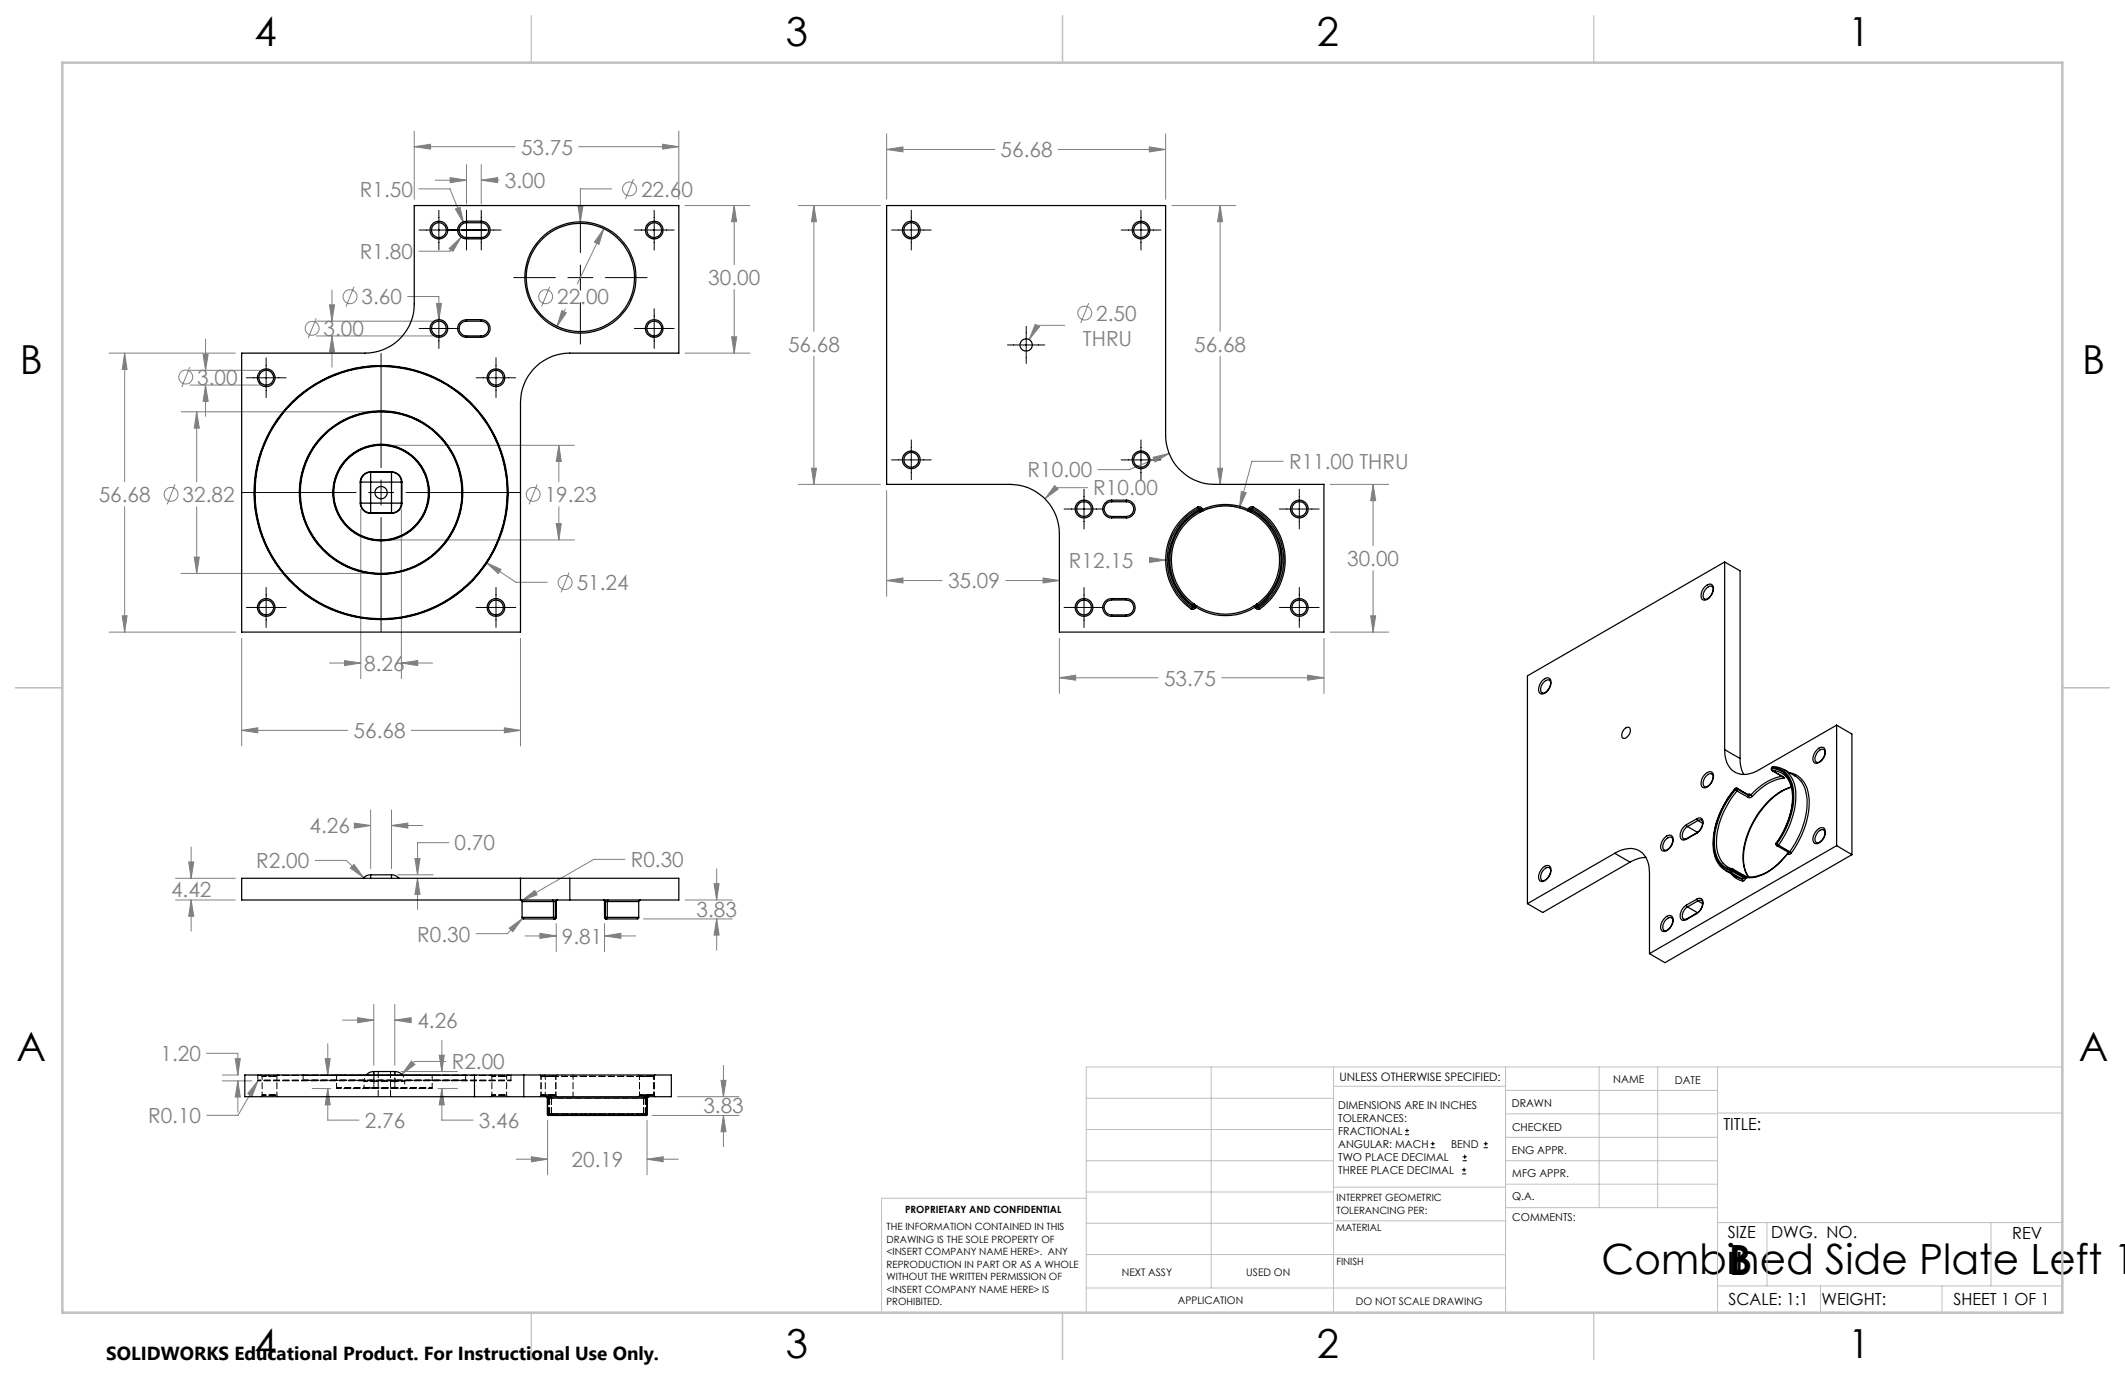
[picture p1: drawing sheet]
<svg xmlns="http://www.w3.org/2000/svg" width="432mm" height="279mm" viewBox="0 0 432 279" stroke-linecap="round" stroke-linejoin="round" font-family="sans-serif">
<g fill="none" stroke="#808080" stroke-width=".2">
<path d="M84.2 29.8l3.3-.5v1zM84.2 26.6v13.9M84.2 29.8h20.5M85.1 38.4h6.3l2.8 7M88.4 36.6h6.4M91.5 36.1l3.3 .5-3.3 .5zM94.8 33.4v8.1M97.8 36.6l3.3-.5v1zM97.8 33.4v8.1M97.8 36.6h3.6M117.6 29.8h20.3M124.3 38.4h-6.4v6.7"/>
<path d="M128.7 36.4l-1.6 4M134.6 29.3l3.3 .5-3.3 .5zM137.9 26.6v13.9M180.2 30.4l3.3-.6v1.1zM180.2 27.2v13.3M180.2 30.4h21.9M215 30.4h21.9M233.5 29.8l3.4 .6-3.4 .5zM236.9 27.2v13.3M67.5 58.9v6.4M71.9 58.3l-1.6 4M91.3 50.5l2.4-2.3-1.7 2.9z"/>
<path d="M92.5 42.5l1-.4 .7 3.3zM93.7 48.2l-2.3 2.8h-6.3M111.7 58.3l-1.6 4M117.4 41.8h1.1l-.6 3.3zM122.7 46.5l-1 3.2-.9-.5zM122.7 46.5l-5.4 11.2M139.2 41.8h13.2M149.2 41.8l.5 3.2h-1zM149.2 41.8v12M149.2 58.8v13M162.2 41.8h16.7M165.4 41.8l.5 3.2h-1z"/>
<path d="M165.4 41.8v25.5M238.1 41.8h13M247.9 41.8l.5 3.2h-1zM247.9 41.8v25.5M22.2 71.8h25.6M25.3 71.8l.5 3.3h-1zM25.3 71.8v26.1M38.6 74.6l-1.7 4M38.6 75.2h14.2M38.6 78.2h14.2M41.3 72h1l-.5 3.2zM41.8 78.2l.5 3.4h-1z"/>
<path d="M41.8 68.9v6.3M41.8 78.2v6.4M64.2 64.7l-1.6 4M64.3 65.3h23.6M64.3 68.3h23.6M67 61.9h1l-.5 3.4zM67.5 68.3l.5 3.2h-1zM67.5 68.3v6.3M82.8 60.3h6.4v4.6M88.7 61.7h1l-.5 3.2zM114.2 63.1l.9 .5-1.9 2.7zM114.9 62.8l-1.7 3.5"/>
<path d="M139.2 71.8h13.2M148.7 68.4h1l-.5 3.4zM165.4 72.4v26M210.4 65.9l.8 .5-2.1 2.6zM216.4 66.1h-5.6l-1.7 2.9M221.2 61.6l-1.6 4.1M247.9 72.4v26M35.6 98.4l-1.6 4.1M36.8 83.7h39.4M40 83.7l.5 3.3h-1zM40 83.7v14.2M78.7 90.5h38"/>
<path d="M109.1 98.4l-1.6 4.1M113.6 90.5l.5 3.3h-1.1zM113.6 90.5v7.4M162.2 98.4h16.7M164.9 95.1h1l-.5 3.3zM180.2 99.7v21.4M214.3 98.7l.7 .7-2.7 2zM221 99.1h-6.4l-2.3 2.3M234.3 92.9l3.3-.8-2.9 1.8zM237.6 92.1l-8.2 3.3h-6.3M247.4 95.1h1l-.5 3.3zM252.2 99.9l1 .2-1.4 3.1z"/>
<path d="M260.7 93.7h-6.3l-2.6 9.5M270.3 98.4h11.9M279 98.4l.5 3.3h-1zM279 98.4v12.5M25.3 102.9v25.5M36.8 116.5h39.4M39.5 113.2h1l-.5 3.3zM40 103v13.5M73.3 103.5v34.4M78.7 109.7h38M81.6 103.5v34.4M98.8 114.3l3 1.4-.6 .9z"/>
<path d="M98.8 114.3l6 4h6.4M113 106.4h1.1l-.5 3.3zM113.6 103v6.7M115.6 116.3l-1.6 4.1M180.2 118l3.3-.6v1.1zM180.2 118h11.3M204.4 118h10.9M211.9 117.4l3.4 .6-3.4 .5zM233.6 113.3l3.3 .5-3.3 .5zM236.9 113.8h.9M245.1 103.5a11.1 11.1 0 0 1 9.6 .9M279 116v12.4"/>
<path d="M22.2 128.4h25.6M24.8 125.1h1l-.5 3.3zM49.1 129.7v21.9M67 134.7h6.3M70 134.2l3.3 .5-3.3 .6zM81.6 134.7l3.3-.5v1.1zM81.6 134.7h6.3M105.8 129.7v21.9M215.3 137.7l3.3-.5v1zM215.3 129.7v11.2M215.3 137.7h20M248.2 137.7h20.8"/>
<path d="M265.7 137.2l3.3 .5-3.3 .5zM269 129.7v11.2M270.3 128.4h11.9M278.5 125.1h1l-.5 3.3zM49.1 148.4l3.3-.5v1zM49.1 148.4h21.6M83.6 148.4h22.2M102.5 147.9l3.3 .5-3.3 .5zM35.7 178.5h12.1M38.3 175.2h1.1l-.6 3.3zM38.8 172.1v6.4M64 174.8h6.4l3.5 3.6"/>
<path d="M71.9 175.6l2 2.8-2.7-2zM72 167.3l3.3 .4-3.3 .6zM72.2 167.7h3.1M75.3 164.6v11.9M79.6 167.7l3.3-.4v1zM79.6 164.6v11.9M79.6 167.7h6.3M80.8 177.8h7.2M84.3 174.4h1l-.5 3.4zM84.8 178.5l.5 3.3h-1zM84.8 178.5v6.3M91.2 171.2h-6.4v6.6"/>
<path d="M127 174.6h-6.4l-14.6 8.4M145.1 179.6h1l-.5 3.3zM145.6 176.5v6.4M35.7 182.9h12.1M38.8 182.9l.6 3.3h-1.1zM38.8 182.9v6.3M103.5 188.6l2.7-2-2 2.7zM106 183l2.7-2.1 .4 .9zM106.2 186.6l-3.1 3.1h-6.4M106.7 190.2h6.3M109.7 189.7l3.3 .5-3.3 .5zM113 187.7v5.7"/>
<path d="M122.8 190.2l3.4-.5v1zM122.8 187.7v5.7M122.8 190.2h6.4M130.8 186.7h18M139.2 182.9h9.6M145.6 186.7l.5 3.3h-1zM145.6 186.7v6.4M42 214h6.3v4.4M45.2 219.6h6M45.2 218.4h3.3M47.8 215.1h1l-.5 3.3zM48.3 219.6l.5 3.3h-1z"/>
<path d="M48.3 219.6v6.4M52.4 219.6l-1.2 3.1-.9-.5zM52.4 219.6l-4 7h-6.4M66.1 215.1h1l-.5 3.3zM66.6 212.1v6.3M69.6 207.3h6.4M72.7 206.8l3.3 .5-3.3 .5zM76 204.1v12.4M80.2 207.3l3.3-.5v1zM80.2 204.1v12.4M80.2 207.3h3.4M81.5 217.7h11.5"/>
<path d="M83.6 215.6l.7 .7-2.7 2zM89.3 214.4h1l-.5 3.3zM89.8 211.4v6.3M90.6 215.7h-6.4l-2.6 2.6M146.5 219.5h1l-.5 3.3zM147 216.5v6.3M63.4 221.2h3.8M66.6 221.2l.5 3.3h-1zM66.6 221.2v6.4h6.4M89 221.2h4M89.8 221.2l.5 3.3h-1zM89.8 221.2v6.4h6.3"/>
<path d="M104.9 235.5h6.4M108 235.1l3.3 .4-3.3 .6zM111.3 227.6v11.1M131.5 235.5l3.3-.4v1zM131.5 227.6v11.1M131.5 235.5h6.3M132.5 226.7h17.7M137.7 222.8h12.5M147 226.7l.5 3.3h-1zM147 226.7v6.3"/>
<circle cx="127.9" cy="38.4" r="1.41"/>
<circle cx="37.7" cy="76.6" r="1.42"/>
<circle cx="63.4" cy="66.7" r="1.41"/>
<circle cx="71.1" cy="60.3" r="1.42"/>
<circle cx="110.9" cy="60.3" r="1.42"/>
<circle cx="220.4" cy="63.6" r="1.41"/>
<circle cx="34.7" cy="100.5" r="1.41"/>
<circle cx="108.3" cy="100.5" r="1.42"/>
<circle cx="114.8" cy="118.4" r="1.41"/>
</g>
<g fill="none" stroke="#000" stroke-width=".2">
<path d="M85.2 46.7h16.6M89.2 42.7v8.1M94.8 42.7v8.1M97.8 42.7v8.1M104.4 56.4h8.5M115.4 56.4h5.1M117.9 42.9v8.4M117.9 53.9v5M123 56.4h8.5M128.9 46.7h8.1M132.9 42.7v8.1M181.2 46.7h8"/>
<path d="M185.2 42.7v8.1M227.8 46.7h8.1M231.8 42.7v8.1M50.1 76.8h8M54.1 72.7v8.1M77.4 71.8v23.2M85.2 66.7h8M89.2 62.7v8.1M96.7 76.8h8.1M100.8 72.7v8.1M117.9 61.5v8.4M128.9 66.7h8.1"/>
<path d="M132.9 62.7v8.1M204.7 70.1h7.6M208.5 66.3v7.6M77.4 97.5v5.1M181.2 93.5h8M185.2 89.4v8.1M220.3 99.4v8.1M227.8 93.5h8.1M231.8 89.4v8.1M264 99.4v8.1M49.2 100.1h23.2M54.1 119.4v8.1"/>
<path d="M74.9 100.1h5.1M77.4 105.2v23.1M82.5 100.1h23.2M100.8 119.4v8.1M216.2 103.4h8.1M220.3 119.4v8.1M260 103.4h8M264 119.4v8.1M50.1 123.4h8M96.7 123.4h8.1M216.2 123.4h8.1M260 123.4h8"/>
<path d="M285.5 230.6h.8M285.5 229.7h.8M285.9 229.3v.9M290.7 233.2h.8M290.7 232.4h.8M291.1 232v.8M297.1 238.5h.8M297.1 237.7h.8M297.2 235.9h.9M297.2 235.1h.9M297.5 237.3v.8M297.6 234.6v.9"/>
<path d="M301.5 233.2h.8M301.5 232.4h.8M301.9 232v.8"/>
</g>
<g fill="none" stroke="#c0c0c0" stroke-width=".2">
<path d="M246.1 216.8v44.9M271 216.8v49.9M305.9 216.8v49.9M324.9 216.8v28.6M336.8 216.8v28.6M349 216.8v49.9M419.1 216.8h-198.4v49.9M220.7 235.9h50.3M220.7 229.5h50.3M220.7 223.2h50.3M271 220.7h34.9M305.9 231.1h43.1"/>
<path d="M305.9 226.3h43.1M305.9 221.6h43.1M305.9 235.9h43.1M349 226.2h70.1M220.7 248.6h50.3M220.7 242.2h50.3M220.7 254.9h50.3M220.7 243.5h-41.6v23.2M271 255h34.9M271 248.1h35M271 241.2h35M305.9 240.6h43.1"/>
<path d="M306 245.4h43M349 248.4h70.1M359.1 248.4v12.9M404.6 248.4v12.9M220.7 261.7h85.2M349 261.3h70.1M369.9 261.3v5.4M394.6 261.3v5.4"/>
</g>
<path d="M108 3.2v9.5M215.9 3.2v9.5M323.8 3.2v9.5M3.1 139.7h9.6M419.1 139.7h9.5M108 266.7v9.6M215.9 266.7v9.6M323.8 266.7v9.6" fill="none" stroke="#c0c0c0" stroke-width=".25"/>
<path d="M12.7 12.7h406.4v254h-406.4z" fill="none" stroke="#c0c0c0" stroke-width=".5"/>
<path d="M49.1 148.4l3.3-.5v1zM102.5 147.9l3.3 .5-3.3 .5zM24.8 125.1h1l-.5 3.3zM25.3 71.8l.5 3.3h-1zM122.7 46.5l-1.9 2.7 .9 .5zM114.2 63.1l-1 3.2 1.9-2.7zM92.5 42.5l1.7 2.9-.7-3.3zM91.5 36.1l3.3 .5-3.3 .5zM97.8 36.6l3.3-.5v1zM98.8 114.3l2.4 2.3 .6-.9zM40 83.7l.5 3.3h-1zM39.5 113.2h1l-.5 3.3zM113.6 90.5l.5 3.3h-1.1zM113 106.4h1.1l-.5 3.3zM41.3 72h1l-.5 3.2zM41.8 78.2l.5 3.4h-1zM70 134.2l3.3 .5-3.3 .6zM81.6 134.7l3.3-.5v1.1zM149.2 41.8l.5 3.2h-1zM148.7 68.4h1l-.5 3.4zM84.2 29.8l3.3-.5v1zM134.6 29.3l3.3 .5-3.3 .5zM117.4 41.8l.5 3.3 .6-3.3zM88.7 61.7l.5 3.2 .5-3.2zM67 61.9h1l-.5 3.4zM67.5 68.3l.5 3.2h-1zM91.3 50.5l.7 .6 1.7-2.9zM210.4 65.9l-1.3 3.1 2.1-2.6zM252.2 99.9l-.4 3.3 1.4-3.1zM233.6 113.3v1l3.3-.5zM180.2 30.4l3.3-.6v1.1zM233.5 29.8l3.4 .6-3.4 .5zM164.9 95.1h1l-.5 3.3zM165.4 41.8l.5 3.2h-1zM211.9 117.4l3.4 .6-3.4 .5zM180.2 118l3.3-.6v1.1zM215.3 137.7l3.3-.5v1zM265.7 137.2l3.3 .5-3.3 .5zM279 98.4l.5 3.3h-1zM278.5 125.1h1l-.5 3.3zM247.4 95.1h1l-.5 3.3zM247.9 41.8l.5 3.2h-1zM214.3 98.7l-2 2.7 2.7-2zM234.3 92.9l.4 1 2.9-1.8zM38.3 175.2h1.1l-.6 3.3zM38.8 182.9l.6 3.3h-1.1zM84.3 174.4h1l-.5 3.4zM84.8 178.5l.5 3.3h-1zM72 167.3l3.3 .4-3.3 .6zM79.6 167.7l3.3-.4v1zM71.9 175.6l-.7 .8 2.7 2zM106 183l3.1-1.2-.4-.9zM109.7 189.7l3.3 .5-3.3 .5zM122.8 190.2l3.4-.5v1zM145.6 186.7l.5 3.3h-1zM145.1 179.6h1l-.5 3.3zM103.5 188.6l.7 .7 2-2.7zM108 235.1l3.3 .4-3.3 .6zM131.5 235.5l3.3-.4v1zM72.7 206.8l3.3 .5-3.3 .5zM80.2 207.3l3.3-.5v1zM83.6 215.6l-2 2.7 2.7-2zM147 226.7l.5 3.3h-1zM146.5 219.5h1l-.5 3.3zM66.6 221.2l.5 3.3h-1zM66.1 215.1h1l-.5 3.3zM48.3 219.6l.5 3.3h-1zM47.8 215.1h1l-.5 3.3zM52.4 219.6l-2.1 2.6 .9 .5zM89.8 221.2l.5 3.3h-1zM89.3 214.4h1l-.5 3.3z" fill="#808080"/>
<g fill="none" stroke="#000" stroke-width=".25">
<path d="M94.8 44.9a1.8 1.8 0 0 0-1.8 1.8 1.8 1.8 0 0 0 1.8 1.8M94.8 44.9v.4M94.8 45.3a1.5 1.5 0 0 0-1.5 1.5 1.5 1.5 0 0 0 1.5 1.5M94.8 48.3v.2M94.8 48.5h3M94.8 44.9h3M94.8 45.3h3M94.8 48.3h3M97.8 44.9a1.8 1.8 0 0 1 1.8 1.8 1.8 1.8 0 0 1-1.8 1.8M97.8 44.9v.4M97.8 48.3v.2M97.8 45.3a1.5 1.5 0 0 1 1.5 1.5 1.5 1.5 0 0 1-1.5 1.5"/>
<path d="M180.2 41.8h56.7v46.6a10 10 0 0 0 10 10h22.1v30h-53.7v-20a10 10 0 0 0-10-10h-25.1zM49.1 71.8h25.1a10 10 0 0 0 10-10v-20h53.7v30h-22.1a10 10 0 0 0-10 10v46.6h-56.7zM94.8 68.3v.2M94.8 64.9a1.8 1.8 0 0 0-1.8 1.8 1.8 1.8 0 0 0 1.8 1.8M94.8 64.9v.4M94.8 65.3a1.5 1.5 0 0 0-1.5 1.5 1.5 1.5 0 0 0 1.5 1.5M94.8 68.3h3M94.8 68.5h3M94.8 64.9h3M94.8 65.3h3M97.8 68.3v.2M97.8 64.9a1.8 1.8 0 0 1 1.8 1.8 1.8 1.8 0 0 1-1.8 1.8"/>
<path d="M97.8 65.3a1.5 1.5 0 0 1 1.5 1.5 1.5 1.5 0 0 1-1.5 1.5M97.8 64.9v.4M73.2 98h.1M73.2 98v4.2M73.3 98h2M73.3 98v4.2M75.3 96v2M75.3 96a2.05 2.05 0 0 0-2 2M75.3 95.8v.2M75.3 95.8a2.17 2.17 0 0 0-2.1 2.2M75.3 96h4.3M75.3 98h4.3"/>
<path d="M75.3 98v4.2M75.3 95.8h4.3M79.6 98h2M79.6 96v2M79.6 96a1.99 1.99 0 0 1 2 2M79.6 95.8a2.11 2.11 0 0 1 2.1 2.2M79.6 95.8v.2M79.6 98v4.2M81.6 98h.1M81.6 98v4.2M81.7 98v4.2M73.2 102.2a2.11 2.11 0 0 0 2.1 2.1"/>
<path d="M73.2 102.2h.1M73.3 102.2h2M73.3 102.2a1.99 1.99 0 0 0 2 2M75.3 102.2v2M75.3 104.2v.1M75.3 102.2h4.3M75.3 104.2h4.3M75.3 104.3h4.3M79.6 102.2h2M79.6 102.2v2M79.6 104.2v.1M81.6 102.2a1.93 1.93 0 0 1-2 2"/>
<path d="M81.6 102.2h.1M81.7 102.2a2.05 2.05 0 0 1-2.1 2.1M225.9 101.6a1.8 1.8 0 0 0-1.9 1.8 1.8 1.8 0 0 0 1.9 1.8M225.9 102a1.5 1.5 0 0 0-1.5 1.5 1.5 1.5 0 0 0 1.5 1.5M225.9 105v.2M225.9 101.6v.4M225.9 101.6h3M225.9 105.2h3M225.9 105h3M225.9 102h3M228.9 101.6a1.8 1.8 0 0 1 1.8 1.8 1.8 1.8 0 0 1-1.8 1.8M228.9 105v.2"/>
<path d="M228.9 102a1.5 1.5 0 0 1 1.5 1.5 1.5 1.5 0 0 1-1.5 1.5M228.9 101.6v.4M243.4 103a12.1 12.1 0 0 0-1.4 20.7M243.4 103l.2 .3M243.4 103a.59 .59 0 0 1 .8 .3M243.6 103.3a11.8 11.8 0 0 0-1.4 20.2M243.6 103.3l.1 .2M243.6 103.3l.3 .1M243.7 103.5a11.5 11.5 0 0 0-1.3 19.7M243.7 103.5l.1 .3M243.8 103.8a11.3 11.3 0 0 0-1.3 19.2M243.8 103.8l.1 .2"/>
<path d="M243.9 104a11 11 0 0 0-1.3 18.8M243.9 103.4l-.2 .1M243.9 103.4l.2 .2M244.1 103.6l-.2 .4M244.1 103.6l-.3 .2M244.2 103.3l-.3 .1M244.2 103.3l.1 .2M244.3 103.5l-.2 .1M244.3 103.5l.2 .3M244.3 103.5a11.4 11.4 0 0 1 9.4 0M244.5 103.8l-.6 .2M244.5 103.8a10.8 10.8 0 0 1 9 0"/>
<path d="M253.5 103.8l.6 .2M253.7 103.5l-.2 .3M253.7 103.5l.3 .1M253.8 103.3l.3 .1M253.8 103.3l-.1 .2M254 103.6l.1 .4M254 103.6l.2 .2M254.1 104a11 11 0 0 1 1.3 18.8M254.1 103.4l.3 .1M254.1 103.4l-.1 .2M254.2 103.8a11.3 11.3 0 0 1 1.4 19.2M254.2 103.8l-.1 .2"/>
<path d="M254.4 103.5a11.6 11.6 0 0 1 1.3 19.7M254.4 103.5l-.2 .3M254.5 103.3l-.1 .2M254.5 103.3a11.8 11.8 0 0 1 1.3 20.2M254.5 103.3l-.4 .1M254.6 103l-.1 .3M254.6 103a12.2 12.2 0 0 1 1.4 20.7M254.6 103a.62 .62 0 0 0-.8 .3M346.4 119.3l.2-.2a.88 .88 0 0 1 1.2-.3 .88 .88 0 0 1 .4 1.1 2.5 2.5 0 0 1-1.8 2.1 .83 .83 0 0 1-.7-1.3l.2-.7zM347.9 119.1a1.8 1.8 0 0 0-1.8 2.1l.3 .5a1.89 1.89 0 0 0 1.5-2.5M350.4 114.2l-40 23.1v46.3M350.4 114.2v38.1"/>
<path d="M350.4 114.2l3.2 1.8v38.1M225.9 121.6a1.8 1.8 0 0 0-1.9 1.8 1.8 1.8 0 0 0 1.9 1.8M225.9 125v.2M225.9 121.9a1.52 1.52 0 0 0-1.5 1.5 1.52 1.52 0 0 0 1.5 1.6M225.9 121.6v.3M225.9 121.6h3M225.9 125.2h3M225.9 125h3M225.9 121.9h3M228.9 121.6a1.8 1.8 0 0 1 1.8 1.8 1.8 1.8 0 0 1-1.8 1.8M228.9 125v.2M228.9 121.9a1.52 1.52 0 0 1 1.5 1.5 1.52 1.52 0 0 1-1.5 1.6"/>
<path d="M228.9 121.6v.3M242.2 123.5l-.2 .2M242.4 123.2l-.2 .3M242.4 123.2l.2 .2M242.5 123l.2 .2M242.5 123l-.1 .2M242.6 123.4l-.2 .1h-.2M242.6 123.4l.3 .1M242.6 122.8l-.1 .2M242.6 122.8l.1 .4M242.6 122.8l.5 .3M242.7 123.2l.3 .2"/>
<path d="M242.7 123.2l-.1 .2M242.9 123.5a.6 .6 0 0 1-.9 .2M243 123.4a11.4 11.4 0 0 0 12.1 0M243 123.4l-.1 .1M243.1 123.1l-.1 .3M243.1 123.1a10.8 10.8 0 0 0 11.8 0M254.9 123.1l.2 .3M255.1 123.4l.1 .1M255.2 123.5a.57 .57 0 0 0 .8 .2M255.3 123.2l-.2 .2M255.3 123.2l.1 .2M255.4 122.8l.2 .2"/>
<path d="M255.4 122.8l-.1 .4M255.4 122.8l-.5 .3M255.4 123.4l.2 .1h.2M255.4 123.4l-.2 .1M255.6 123l-.3 .2M255.6 123l.1 .2M255.7 123.2l.1 .3M255.7 123.2l-.3 .2M255.8 123.5l.2 .2M313.3 138.4l.3-.3a.88 .88 0 0 1 1.2-.3 .88 .88 0 0 1 .3 1.2 2.28 2.28 0 0 1-2 2 1.32 1.32 0 0 1-.2-2zM313.6 138.7a.84 .84 0 0 1 1.4-.3 2.09 2.09 0 0 1-1.5 2.4h-.1a1.48 1.48 0 0 1 .2-2.1zM330 148.3l.2-.2a.63 .63 0 0 1 .8-.3 .63 .63 0 0 1 .3 .9 1.45 1.45 0 0 1-1.5 1.3l-.3-.6 .1-.6z"/>
<path d="M346.6 157.8l.5-.5a.62 .62 0 0 1 .9 0 .62 .62 0 0 1 .1 .9 1.81 1.81 0 0 1-1.7 1.7 1.52 1.52 0 0 1 .2-2.1zM346.6 157.2a.88 .88 0 0 1 1.2-.3 .88 .88 0 0 1 .4 1.1 2.48 2.48 0 0 1-1.8 2.1 .88 .88 0 0 1-.7-1.3l.2-.7zM350.4 152.3l3.2 1.8M353.6 154.1l.2 2.1 .5 1.2M359.9 156.2l.2 .4M360 156.2a4.4 4.4 0 0 1 4.2 3.9 15.7 15.7 0 0 1-3.2 11.3M360 156.2l.2 .4M360 156.2h-.1M360 156h.1M360 156l-.1 .2M360.1 156.6h.1M360.1 156.6l2.3 1.3"/>
<path d="M360.1 156a4.4 4.4 0 0 1 4.2 4 15.7 15.7 0 0 1-3.3 11.5M360.1 156l-.1 .2M360.2 156.6h.6a3.8 3.8 0 0 1 2.2 1.3M360.2 156.6l2.2 1.3M360.3 155.8l.8 .1M360.3 155.8l-.3 .2M360.3 155.8l-.2 .2M361.1 155.9a4.7 4.7 0 0 1 3.7 4.5 16.9 16.9 0 0 1-3.4 11.3M362.2 157.8a10.5 10.5 0 0 0-6.5 3.8M362.3 157.9l.2 .3M362.4 157.9h.1M362.4 157.9l.2 .2-.1 .1"/>
<path d="M362.5 158.2a9.8 9.8 0 0 0-6.4 3.7M362.5 156.4l2.3 1.3a5.5 5.5 0 0 1 2.4 4.8 17.8 17.8 0 0 1-3.5 10.6M363 157.9a8.5 8.5 0 0 1 .7 7.7l-1.3 3.4-1.5 2.3M363.6 157a5 5 0 0 1 3.9 4.6 16.9 16.9 0 0 1-3.5 11.7M364 159.9a13.5 13.5 0 0 0-7.6 6.8 13.3 13.3 0 0 0-1.9 9.9l.8 1.6a9.2 9.2 0 0 1-.4-7.8 16.7 16.7 0 0 1 8.2-10.1l.9-.3M369.4 152.8l.2-.2a.68 .68 0 0 1 .9-.3 .68 .68 0 0 1 .3 .9 1.88 1.88 0 0 1-1.7 1.7l-.1-.1a1.59 1.59 0 0 1 .4-2zM369.4 152.2a.88 .88 0 0 1 1.1-.3 .88 .88 0 0 1 .4 1.2 2.2 2.2 0 0 1-2 2 1.53 1.53 0 0 1 0-2.3zM373.2 147.4l-15.7 9a4.4 4.4 0 0 1-6-.4 6.1 6.1 0 0 1-1.1-3.7M373.2 147.4l3.1 1.8v24.5M373.2 147.4v24.4M75.3 177.8a1.84 1.84 0 0 0-1.5 .7M75.3 177.8v.7"/>
<path d="M75.3 177.8h4.3M79.6 177.8a1.96 1.96 0 0 1 1.5 .7M79.6 177.8v.7M105.8 178.5h10M105.8 178.5h-56.7v4.4h56.7M105.8 178.5v4.4M115.8 178.5h22.1v4.4h-22.1M115.8 178.5v4.4M313.3 176.5l.3-.3a.88 .88 0 0 1 1.2-.3 .88 .88 0 0 1 .3 1.2 2.19 2.19 0 0 1-2 2 1.53 1.53 0 0 1 0-2.3zM313.9 176.6l.2-.2a.64 .64 0 0 1 .9 0 .64 .64 0 0 1 .1 .8 1.88 1.88 0 0 1-1.7 1.7 1.61 1.61 0 0 1 .5-2.3zM328.1 173.4a4.6 4.6 0 0 1 5.7 0l.3 .4a5.7 5.7 0 0 1 1.1 3.6v16.4M328.1 173.4l-17.7 10.2"/>
<path d="M328.1 173.4l3.1 1.8M331.2 175.2l-17.7 10.2-3.1-1.8M334.4 174.2l-1.2 .2-2 .8M338.2 170.3l.2-.2a.89 .89 0 0 1 1.2-.3 .89 .89 0 0 1 .4 1.2 2.27 2.27 0 0 1-2.1 1.9 1.29 1.29 0 0 1-.2-1.9zM339.7 170.1a1.76 1.76 0 0 0-1.8 2.1 .61 .61 0 0 0 .5 .6 .61 .61 0 0 0 .7-.3 1.81 1.81 0 0 0 .6-2.3M342.7 167.6a2.49 2.49 0 0 0-1.2 2.8 .75 .75 0 0 0 1.2 .1M342.7 167.6l.2 .4M342.7 170.4v.1M342.9 168a1.78 1.78 0 0 0-.7 2.5l.5-.1M342.9 168l2 1.1M344.8 166.4a.83 .83 0 0 1 1.1 0 .83 .83 0 0 1 .1 1l-.4 1.1-.8 .8M344.8 166.4l.2 .3"/>
<path d="M344.8 166.4l-2.1 1.2M344.8 169.3l-2.1 1.2M344.9 169.2l-.1 .1M344.9 169.2l-2.2 1.2M345 166.7a.62 .62 0 0 1 .8 0 .62 .62 0 0 1 .1 .8l-.3 1-.7 .7M345 166.7l-2.1 1.3M345 166.7l1 .6M349.5 176l.2 .2a4.1 4.1 0 0 0 2 1.1M350.6 176.9l2.3 1.3 1.1 .4M351.6 176.9l.1 .4M351.6 176.9l.4 .2M351.7 176.7l.4 .1"/>
<path d="M351.7 176.7l-.1 .2M351.7 177.3l2.3 1.3M351.8 177.6a3.8 3.8 0 0 0 2.3 1.4M352 177.1l-.3 .2M352 177.1l2.3 1.3M352.1 176.6l-.2-.1-.2 .2M352.1 176.6v.2M352.1 176.6l2.3 1.3M352.1 176.8l-.1 .3M352.1 176.8l2.3 1.4M352.6 160.2a17.5 17.5 0 0 0-4.4 12.7l.2 .7a5 5 0 0 0 1.1 2.3M352.6 160.3a17 17 0 0 0-4.3 12.3 4.8 4.8 0 0 0 3.3 4.3"/>
<path d="M352.6 160.2v.1M352.6 160.3l.1 .1M352.7 160.4a16.6 16.6 0 0 0-4.3 12.1 4.6 4.6 0 0 0 3.3 4.2M352.7 160.4l.3 .3M352.9 160.2h-.3M352.9 160.2l2.3 1.3M352.9 160.2h.1M353 160.7a16.2 16.2 0 0 0-4.1 11.7 4.6 4.6 0 0 0 3.1 4.2M353 160.2l-.4 .1M353 160.7l2.2 1.3M353 160.2l.1 .1M353 160.2l2.2 1.3"/>
<path d="M353.1 160.3l-.1 .4M353.1 160.3l-.4 .1M353.1 160.3l2.2 1.3M354 178.6l.1 .4M354.3 178.4l-.3 .2M354.3 178.4l.4 .1M354.4 177.9l.6 .3M354.4 177.9v.3M354.4 178.2l.4 .1M354.4 178.2l-.1 .2M354.7 178.5l-.3 .4-.3 .1M354.8 178.3l-.1 .2"/>
<path d="M355 178.2l-.2 .1M355.2 161.5h.1M355.2 161.5l.1 .1M355.3 161.6l-.1 .4M355.6 161.4l-.4 .1M355.6 161.4l-.2-.1-.2 .2M355.6 161.4l.1 .2M355.7 161.6l.4 .3M355.7 161.6h-.4M356.1 161.9l-.4 .2-.5-.1M360.9 171.3v.4M360.9 171.3l.1 .1"/>
<path d="M360.9 171.7l.1 .1M361 171.4l-.1 .3M361 171.4v.1M361 171.8l.1 .1M361 171.5l.4 .2M361 171.5v.3M361.1 171.9l2.3 1.3M361.4 171.7l-.3 .2M361.4 171.7l2.3 1.4M363.3 173.4a11.5 11.5 0 0 1-7.1 4.8h-1.2M363.3 173.4h.1M363.3 173.4a11.8 11.8 0 0 1-7.2 4.9h-1.3"/>
<path d="M363.3 173.4l.1 .1M363.4 173.2l-.1 .2M363.4 173.2h.1M363.4 173.2v.3M363.7 173.1l.3 .2M363.7 173.1l-.3 .1M364 173.3a.35 .35 0 0 1-.6 .2M369.4 169.1l.2-.2a.69 .69 0 0 1 .9-.3 .69 .69 0 0 1 .3 .9 1.88 1.88 0 0 1-1.7 1.7l-.2-.2-.1-.6zM369.4 168.6a.88 .88 0 0 1 1.1-.3 .88 .88 0 0 1 .4 1.1 2.2 2.2 0 0 1-2 2 1.53 1.53 0 0 1 0-2.3zM373.2 171.8l3.1 1.9M373.2 171.8l-38 22M376.3 173.7l-38 21.9-3.1-1.8"/>
<path d="M105.8 182.9h10M105.8 182.9l.3 .3M106.1 186.4l.3 .3h6.2M106.1 183.2h6.4M106.1 186.4h6.4M106.1 183.2v3.2M112.3 182.9l.2 .3M112.5 183.2h.4M112.5 186.4h.4M112.5 186.4l.1 .3M112.5 183.2v3.2M112.6 186.7h.1"/>
<path d="M112.9 186.4l-.3 .3M112.9 183.2v3.2M112.9 183.2h.1M112.9 186.4h.1M113 186.4l-.3 .3M113 183.2v3.2M113.1 182.9l-.2 .3M113.3 182.9l-.3 .2v3.4l-.3 .2M113.3 182.9l-.3 .3M122.6 182.9l.2 .1 .1 .2M122.6 182.9l.2 .3M122.8 182.9l.2 .3"/>
<path d="M122.8 186.4l.4 .3M122.8 183.2h.1M122.8 186.4h.1M122.8 183.2v3.2M122.9 186.4l.3 .3M122.9 183.2h.1M122.9 186.4h.1M122.9 183.2v3.2M123 183.2h.4M123 186.4h.4M123 186.4l.3 .3M123 183.2v3.2"/>
<path d="M123.2 186.7h.1M123.4 186.4l-.1 .3M123.4 183.2h6.4M123.4 186.4h6.4M123.4 183.2v3.2M123.5 182.9l-.1 .3M129.8 186.4l-.3 .3h-6.2M129.8 183.2v3.2M130.1 182.9l-.3 .3M338.2 186.7l.2-.3a.89 .89 0 0 1 1.2-.3 .89 .89 0 0 1 .4 1.2 2.27 2.27 0 0 1-2.1 2 1.52 1.52 0 0 1 0-2.3zM338.4 187l.3-.2a.68 .68 0 0 1 .9-.4 .68 .68 0 0 1 .3 1 1.88 1.88 0 0 1-1.7 1.7 1.58 1.58 0 0 1 .2-2.1zM342.7 183.9a2.49 2.49 0 0 0-1.2 2.8 .75 .75 0 0 0 1.2 .2"/>
<path d="M342.7 183.9l.2 .4M342.7 186.7v.2M342.9 184.3a1.78 1.78 0 0 0-.7 2.5l.5-.1M342.9 184.3l2 1.2M344.8 182.7a.83 .83 0 0 1 1.1 0 .83 .83 0 0 1 .1 1.1l-.4 1.1-.8 .7M344.8 182.7l.2 .4M344.8 182.7l-2.1 1.2M344.8 185.6l-2.1 1.3M344.9 185.5l-.1 .1M344.9 185.5l-2.2 1.2M345 183.1a.62 .62 0 0 1 .8-.1 .62 .62 0 0 1 .1 .9l-.3 .9-.7 .7M345 183.1l-2.1 1.2"/>
<path d="M345 183.1l1 .5M76 217.7a1.84 1.84 0 0 0-1.6 .7M76 217.7v.7M76 217.7h4.2M80.2 217.7a1.84 1.84 0 0 1 1.5 .7M80.2 217.7v.7M96.4 218.4h10M96.4 218.4h-46.7v4.4h46.7M96.4 218.4v4.4M106.4 218.4v4.4M106.4 218.4h30v4.4h-30M96.4 222.8h10"/>
<path d="M110.9 222.8l.3 .3M111 222.8l.3 .3M111.2 226.4l.2 .3h19.8M111.2 223.1v3.3M111.2 223.1h.1M111.2 226.4h.1M111.3 223.1h20.2M111.3 226.4h20.2M131.5 226.4l-.3 .3M131.5 223.1v3.3M131.5 223.1h.1M131.5 226.4h.1"/>
<path d="M131.7 222.8l-.2 .3M131.8 222.8l-.3 .3"/>
<circle cx="89.2" cy="46.7" r="1.79"/>
<circle cx="89.2" cy="46.8" r="1.51"/>
<circle cx="117.9" cy="56.4" r="11"/>
<circle cx="118" cy="56.4" r="11.3"/>
<circle cx="132.9" cy="46.7" r="1.79"/>
<circle cx="132.9" cy="46.8" r="1.51"/>
<circle cx="185.2" cy="46.8" r="1.5"/>
<circle cx="185.2" cy="46.8" r="1.81"/>
<circle cx="231.9" cy="46.8" r="1.81"/>
<circle cx="231.9" cy="46.8" r="1.49"/>
<circle cx="54.1" cy="76.8" r="1.5"/>
<circle cx="54.1" cy="76.8" r="1.79"/>
<circle cx="89.2" cy="66.8" r="1.79"/>
<circle cx="89.2" cy="66.8" r="1.51"/>
<circle cx="100.8" cy="76.8" r="1.48"/>
<circle cx="100.8" cy="76.8" r="1.8"/>
<circle cx="132.9" cy="66.8" r="1.79"/>
<circle cx="132.9" cy="66.8" r="1.51"/>
<circle cx="208.5" cy="70.1" r="1.24"/>
<circle cx="185.2" cy="93.4" r="1.51"/>
<circle cx="185.2" cy="93.4" r="1.79"/>
<circle cx="231.9" cy="93.4" r="1.79"/>
<circle cx="231.9" cy="93.4" r="1.5"/>
<circle cx="77.4" cy="100.1" r="25.7"/>
<circle cx="77.4" cy="100.1" r="25.8"/>
<circle cx="77.4" cy="100.1" r="16.5"/>
<circle cx="77.4" cy="100.1" r="1.25"/>
<circle cx="77.4" cy="100.1" r="16.6"/>
<circle cx="77.4" cy="100.1" r="16.4"/>
<circle cx="77.4" cy="100.1" r="9.6"/>
<circle cx="77.4" cy="100.1" r="25.6"/>
<circle cx="77.4" cy="100.1" r="9.8"/>
<circle cx="77.4" cy="100.1" r="9.7"/>
<circle cx="220.3" cy="103.4" r="1.5"/>
<circle cx="220.3" cy="103.4" r="1.8"/>
<circle cx="264" cy="103.4" r="1.5"/>
<circle cx="264" cy="103.4" r="1.8"/>
<circle cx="54.1" cy="123.4" r="1.51"/>
<circle cx="54.1" cy="123.4" r="1.79"/>
<circle cx="100.8" cy="123.5" r="1.5"/>
<circle cx="100.8" cy="123.4" r="1.8"/>
<circle cx="220.3" cy="123.4" r="1.8"/>
<circle cx="220.3" cy="123.4" r="1.51"/>
<circle cx="264" cy="123.4" r="1.8"/>
<circle cx="264" cy="123.4" r="1.51"/>
</g>
<g fill="none" stroke="#000" stroke-width=".2" stroke-dasharray="1.3 .6" stroke-dashoffset=".5">
<path d="M52.4 218.5v1M53.3 218.7h3h-3M61.6 218.5v1M94.6 219.5v-1M99.9 218.7h3h-3M103.8 219.5v-1M109.9 218.7h3h-3M129.9 218.7h3h-3M53.3 222.5h3h-3M68.5 221.2h19.2M99.9 222.5h3h-3M109.9 222.5h3h-3"/>
<path d="M129.9 222.5h3h-3"/>
</g>
<g fill="none" stroke="#000" stroke-width=".2" stroke-dasharray="1.3 .6" stroke-dashoffset=".6">
<path d="M52.4 218.5h51.4h-51.4M52.4 219.5h51.4h-51.4M53.3 218.7v3.8M74 219.7h2M76 219.7v-2M76 219.7h-2M80.2 219.7h2M80.2 217.7v2M82.2 219.7h-2M99.9 218.7v3.8M109.9 218.7v3.8M110.8 218.7h22h-22"/>
<path d="M110.8 218.7v3.8M129.9 218.7v3.8M56.3 222.5v-3.8M74 221.1h2M76 221.1h-2M80.2 221.1h2M82.2 221.1h-2M102.9 222.5v-3.8M109.9 222.5v-3.8M112.9 222.5v-3.8M129.9 222.5v-3.8M132.8 222.5v-3.8"/>
<path d="M132.9 222.5v-3.8"/>
</g>
<path d="M112 226.4h18.8M130.8 226.4h-18.8" fill="none" stroke="#000" stroke-width=".2" stroke-dasharray="1.3 .6" stroke-dashoffset="-.2"/>
<g fill="none" stroke="#000" stroke-width=".2" stroke-dasharray="1.3 .6">
<path d="M52.3 218.4l.1 .1M52.4 219.5l.1 .1M53 218.4l.3 .3M56.3 218.7l.3-.3M61.6 219.5h33h-33M61.6 218.5h33h-33M61.6 219.5l-.1 .1M61.7 218.4l-.1 .1M68.3 218.4l.1 .1M76.9 217.7v5.1M87.8 218.5l.1-.1M94.6 218.5l-.1-.1"/>
<path d="M94.7 219.6l-.1-.1M99.6 218.4l.3 .3M102.9 218.7l.3-.3M103.7 219.6l.1-.1M103.8 218.5l.1-.1M109.6 218.4l.3 .3M110.5 218.4l.3 .3M112.9 218.7l.3-.3M129.6 218.4l.3 .3M132.8 218.7l.3-.3M132.9 218.7l.3-.3M53.3 222.5l-.3 .3"/>
<path d="M56.6 222.8l-.3-.3M68.4 221.1l.1 .1M73.9 221.2l.1-.1M76 221.2v-.1M76 221.1v.1M79.4 222.8v-5.1M80.2 221.2v-.1M80.2 221.1v.1M82.2 221.1l.1 .1M87.7 221.2l.1-.1M99.9 222.5l-.3 .3M103.2 222.8l-.3-.3"/>
<path d="M109.9 222.5l-.3 .3M110.8 222.5l-.3 .3M111 222.8l.3 .3M111.3 222.8l.1 .3M111.3 223.1h.1M111.3 226.4v-3.3M111.3 226.4h.1M111.3 226.4l.3 .3M111.4 223.1l-.1-.3M111.4 226.4v-3.3M111.4 223.1h.2M111.4 226.4h.2"/>
<path d="M111.4 223.1v3.3M111.4 226.4l.2 .3M111.4 223.1h-.1M111.4 226.4h-.1M111.5 222.8l.3-.3M111.5 222.8l.1 .3M111.6 226.7l-.2-.3M111.6 226.4h-.2M111.6 223.1l-.1-.3M111.6 223.1v3.3M111.6 223.1h.4M111.6 223.1h-.2"/>
<path d="M111.6 226.4v-3.3M111.6 226.4h.4M111.6 226.4l.2 .3M111.8 226.7l-.2-.3M111.8 226.7l.2-.3M111.8 222.5l-.3 .3M112 226.4l-.2 .3M112 226.4v-3.3M112 223.1v3.3M112 223.1h-.4M112 226.4h-.4M113.2 222.8l-.3-.3"/>
<path d="M129.9 222.5l-.3 .3M130.8 226.4l.2 .3M130.8 223.1v3.3M130.8 226.4v-3.3M130.8 223.1h.4M130.8 226.4h.4M131 226.7l-.2-.3M131 226.7l.2-.3M131.1 222.5l.3 .3M131.2 226.4l-.2 .3M131.2 223.1h.2M131.2 223.1l.2-.3"/>
<path d="M131.2 226.4v-3.3M131.2 223.1h-.4M131.2 226.4h-.4M131.2 223.1v3.3M131.2 226.4h.2M131.2 226.7l.2-.3M131.4 222.8l-.3-.3M131.4 222.8l-.2 .3M131.4 223.1l.1-.3M131.4 223.1v3.3M131.4 226.4l-.2 .3M131.4 226.4h-.2"/>
<path d="M131.4 223.1h-.2M131.4 223.1h.1M131.4 226.4v-3.3M131.4 226.4h.1M131.5 226.4l-.3 .3M131.5 223.1v3.3M131.5 222.8l-.1 .3M131.5 223.1h-.1M131.5 226.4h-.1M131.7 222.8l-.2 .3M133.1 222.8l-.3-.3M133.2 222.8l-.3-.3"/>
</g>
<path d="M111.8 222.5h-1h1" fill="none" stroke="#000" stroke-width=".2" stroke-dasharray="1.3 .6" stroke-dashoffset="1"/>
<path d="M68.4 218.5h19.4h-19.4M68.4 218.5v2.6M68.4 221.1h19.4h-19.4M87.8 221.1v-2.6M111.8 222.5l.2 .6M112 223.1l-.2-.6M116.4 222.8v-4.4" fill="none" stroke="#000" stroke-width=".2" stroke-dasharray="1.3 .6" stroke-dashoffset=".3"/>
<path d="M76 219.7h4.2M80.2 219.7h-4.2M76 221.1h4.2M80.2 221.1h-4.2M130.8 223.1l.1-.4 .2-.2M131.1 222.5l-.2 .3-.1 .3" fill="none" stroke="#000" stroke-width=".2" stroke-dasharray="1.3 .6" stroke-dashoffset=".4"/>
<path d="M131.1 222.5h1.7h-1.7" fill="none" stroke="#000" stroke-width=".2" stroke-dasharray="1.3 .6" stroke-dashoffset="-.1"/>
<path d="M109.9 218.7h3M112.9 218.7h-3M129.9 218.7h3M132.9 218.7h-3M109.9 222.5h3M111.3 223.1h20.2M112.9 222.5h-3M129.9 222.5h3M131.5 226.4h-20.2M132.9 222.5h-3" fill="none" stroke="#000" stroke-width=".2" stroke-dasharray="1.3 .6" stroke-dashoffset=".1"/>
<path d="M52.5 219.6h51.2M74 219.7l.1-.8 .4-.5M76 219.7v1.4M76 218.4v1.3M80.2 219.7v1.4M80.2 219.7v-1.3M81.8 218.4l.3 .5 .1 .8M82.2 219.7v1.4M74 221.1v-1.4M76 221.1v-1.4M80.2 221.1v-1.4" fill="none" stroke="#000" stroke-width=".2" stroke-dasharray="1.3 .6" stroke-dashoffset=".7"/>
<g font-size="8.5">
<text x="325.4" y="258.9">Combined Side Plate Left 1</text>
<text x="351.3" y="259">B</text>
</g>
<g font-size="8.1">
<text x="51.7" y="9.3">4</text>
<text x="159.7" y="9.3">3</text>
<text x="267.6" y="9.3">2</text>
<text x="375.6" y="9.3">1</text>
<text x="4" y="76">B</text>
<text x="423.1" y="76">B</text>
<text x="3.3" y="215.7">A</text>
<text x="422.4" y="215.7">A</text>
<text x="51.7" y="276">4</text>
<text x="159.7" y="276">3</text>
<text x="267.6" y="276">2</text>
<text x="375.6" y="276">1</text>
</g>
<g font-size="4.2" fill="#808080">
<text x="105.9" y="31.4">53.75</text>
<text x="203.3" y="31.9">56.68</text>
<text x="73.1" y="40">R1.50</text>
<text x="102.6" y="38.2">3.00</text>
<text x="130.3" y="39.9">22.60</text>
<text x="73.1" y="52.6">R1.80</text>
<text x="143.9" y="57.9">30.00</text>
<text x="73.5" y="61.8">3.60</text>
<text x="113.2" y="61.8">22.00</text>
<text x="222.8" y="65.2">2.50</text>
<text x="65.8" y="68.3">3.00</text>
<text x="160.1" y="71.5">56.68</text>
<text x="220" y="70.2">THRU</text>
<text x="242.7" y="71.5">56.68</text>
<text x="40.1" y="78.1">3.00</text>
<text x="261.9" y="95.3">R11.00 THRU</text>
<text x="37.1" y="102">32.82</text>
<text x="110.7" y="102">19.23</text>
<text x="208.8" y="97">R10.00</text>
<text x="222.2" y="100.7">R10.00</text>
<text x="20.1" y="102">56.68</text>
<text x="117.2" y="119.9">51.24</text>
<text x="192.7" y="119.5">35.09</text>
<text x="217.2" y="115.4">R12.15</text>
<text x="273.8" y="115">30.00</text>
<text x="74" y="136.3">8.26</text>
<text x="236.5" y="139.3">53.75</text>
<text x="71.9" y="150">56.68</text>
<text x="62.9" y="169.3">4.26</text>
<text x="92.4" y="172.8">0.70</text>
<text x="52.1" y="176.4">R2.00</text>
<text x="128.2" y="176.2">R0.30</text>
<text x="34.8" y="182.3">4.42</text>
<text x="84.8" y="191.3">R0.30</text>
<text x="114.2" y="191.8">9.81</text>
<text x="141.5" y="186.3">3.83</text>
<text x="84.8" y="208.9">4.26</text>
<text x="32.6" y="215.6">1.20</text>
<text x="91.8" y="217.3">R2.00</text>
<text x="142.9" y="226.2">3.83</text>
<text x="30.1" y="228.2">R0.10</text>
<text x="74.1" y="229.2">2.76</text>
<text x="97.3" y="229.2">3.46</text>
<text x="116.1" y="237.2">20.19</text>
</g>
<text font-size="3.8" x="21.6" y="276.3">SOLIDWORKS Educational Product. For Instructional Use Only.</text>
<g font-size="3.4">
<text x="350.2" y="229.5">TITLE:</text>
<text x="351.1" y="251.6">SIZE</text>
<text x="359.9" y="251.6">DWG. NO.</text>
<text x="408.9" y="251.7">REV</text>
<text x="351.2" y="265.2">SCALE: 1:1</text>
<text x="370.1" y="265.3">WEIGHT:</text>
<text x="396.9" y="265.2">SHEET 1 OF 1</text>
</g>
<text font-size="2.4" x="272.2" y="219.7">UNLESS OTHERWISE SPECIFIED:</text>
<g font-size="2.2">
<text x="327.8" y="220.1">NAME</text>
<text x="340.3" y="220.2">DATE</text>
<text x="271.9" y="225.3">DIMENSIONS ARE IN INCHES</text>
<text x="271.9" y="227.9">TOLERANCES:</text>
<text x="307.2" y="224.9">DRAWN</text>
<text x="271.9" y="230.6">FRACTIONAL</text>
<text x="271.9" y="233.2">ANGULAR: MACH</text>
<text x="294.9" y="233.2">BEND</text>
<text x="307.3" y="229.8">CHECKED</text>
<text x="271.9" y="235.9">TWO PLACE DECIMAL</text>
<text x="271.9" y="238.5">THREE PLACE DECIMAL</text>
<text x="307.2" y="234.5">ENG APPR.</text>
<text x="307.3" y="239.2">MFG APPR.</text>
<text x="307.3" y="243.9">Q.A.</text>
<text x="307.3" y="248.1">COMMENTS:</text>
</g>
<g font-size="2.1">
<text x="227.9" y="259.2">NEXT ASSY</text>
<text x="253.3" y="259.2">USED ON</text>
<text x="239.3" y="265">APPLICATION</text>
<text x="275.5" y="265.1">DO NOT SCALE DRAWING</text>
</g>
<g font-size="2">
<text x="271.6" y="244.1">INTERPRET GEOMETRIC</text>
<text x="180.2" y="250">THE INFORMATION CONTAINED IN THIS</text>
<text x="183.9" y="246.4">PROPRIETARY AND CONFIDENTIAL</text>
<text x="271.5" y="250.2">MATERIAL</text>
<text x="271.6" y="246.6">TOLERANCING PER:</text>
<text x="180.2" y="252.5">DRAWING IS THE SOLE PROPERTY OF</text>
<text x="180.2" y="255.1">&lt;INSERT COMPANY NAME HERE&gt;. ANY</text>
<text x="180.2" y="257.6">REPRODUCTION IN PART OR AS A WHOLE</text>
<text x="271.5" y="257">FINISH</text>
<text x="180.2" y="260.1">WITHOUT THE WRITTEN PERMISSION OF</text>
<text x="180.2" y="262.6">&lt;INSERT COMPANY NAME HERE&gt; IS</text>
<text x="180.2" y="265.2">PROHIBITED.</text>
</g>
</svg>
